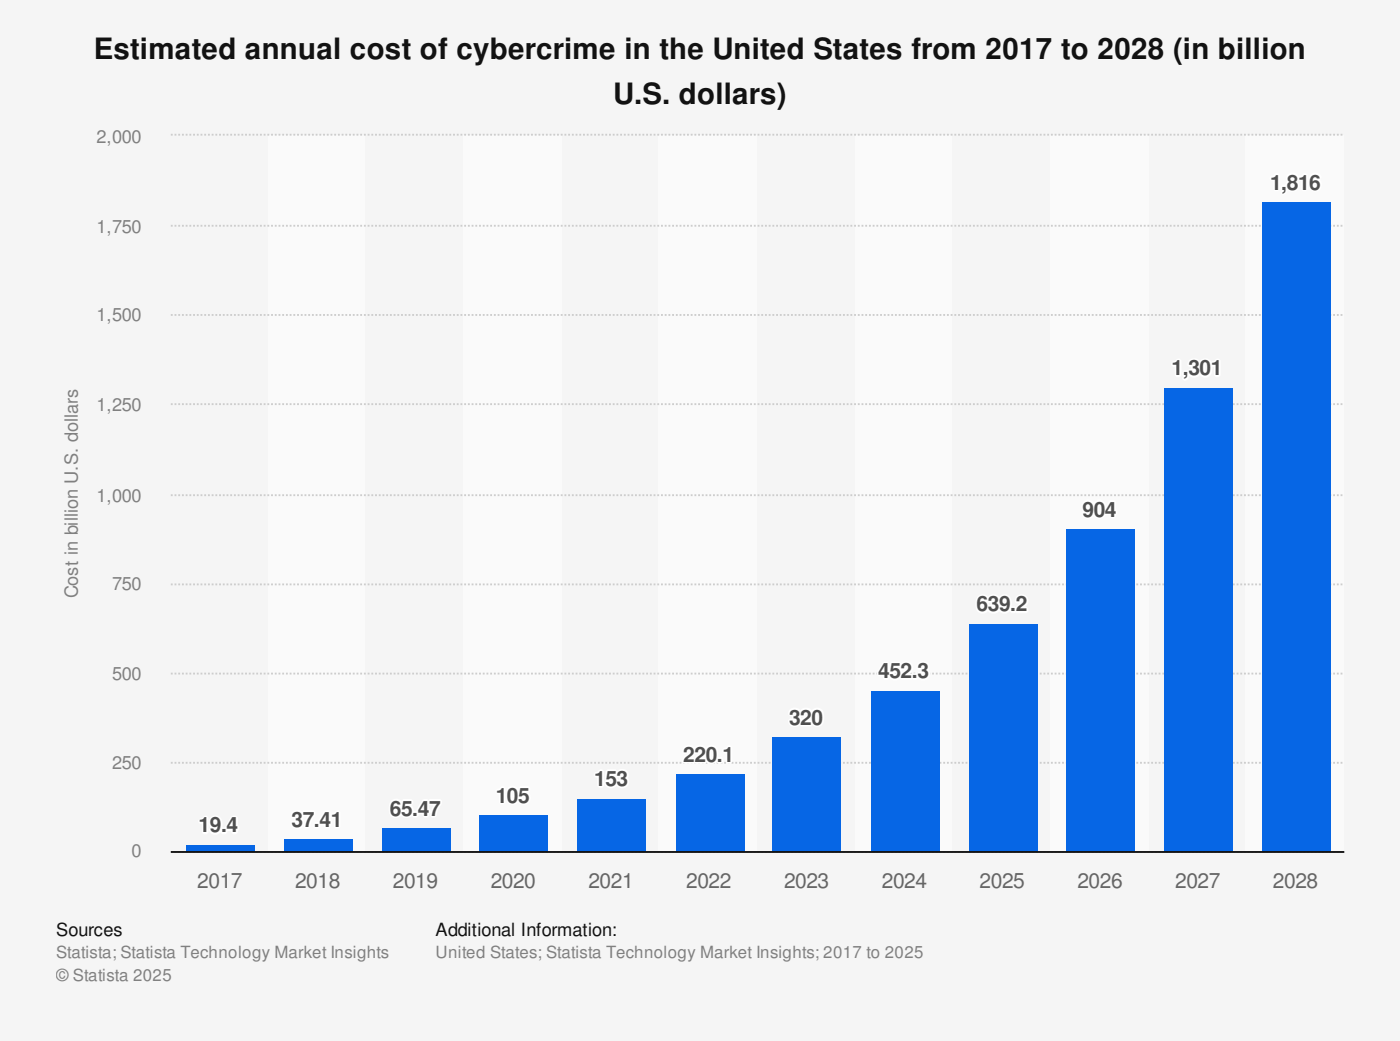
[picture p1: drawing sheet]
<svg xmlns="http://www.w3.org/2000/svg" width="353mm" height="262mm" viewBox="0 0 353 262" stroke-linecap="round" stroke-linejoin="round" font-family="sans-serif">
<path d="M0 0h352.8v262h-352.8z" fill="#f5f5f5"/>
<g fill="#fafafa">
<path d="M67.6 34.2h24.3v180.1h-24.3z"/>
<path d="M116.7 34.2h24.8v180.1h-24.8z"/>
<path d="M165.9 34.2h24.8v180.1h-24.8z"/>
<path d="M215.5 34.2h24.3v180.1h-24.3z"/>
<path d="M264.6 34.2h24.8v180.1h-24.8z"/>
<path d="M313.7 34.2h24.8v180.1h-24.8z"/>
</g>
<path d="M43 33.9h295.7M43 56.8h295.7M43 79.3h295.7M43 101.8h295.7M43 124.7h295.7M43 147.1h295.7M43 169.6h295.7M43 192.1h295.7M43 214.5h295.7" fill="none" stroke="#cdcdcd" stroke-width=".47" stroke-dasharray=".5 .5" stroke-linecap="butt"/>
<g fill="#0666e5">
<path d="M46.8 212.9h17.3v1.4h-17.3z"/>
<path d="M71.6 211.5h17.3v2.8h-17.3z"/>
<path d="M96.4 208.7h17.3v5.6h-17.3z"/>
<path d="M120.7 205.4h17.3v8.9h-17.3z"/>
<path d="M145.5 201.2h17.3v13.1h-17.3z"/>
<path d="M170.3 195.1h17.3v19.2h-17.3z"/>
<path d="M194.6 185.7h17.3v28.6h-17.3z"/>
<path d="M219.4 174h17.3v40.3h-17.3z"/>
<path d="M244.2 157.2h17.3v57.1h-17.3z"/>
<path d="M268.6 133.3h17.3v81h-17.3z"/>
<path d="M293.4 97.8h17.3v116.5h-17.3z"/>
<path d="M318.2 51h17.3v163.3h-17.3z"/>
</g>
<g fill="none" stroke="#fff" stroke-width=".94">
<path d="M320.4 44.6a1.02 1.02 0 0 0 1.1-.6h.5v3.7h-.7v-2.6h-.9zM323.2 47h.8a1.39 1.39 0 0 1-.5 1.5l-.3 .1v-.3l.4-.3v-.3h-.4zM324.7 44.3a1.15 1.15 0 0 1 1.6-.3 1.15 1.15 0 0 1 .4 1.5l-.3 .2a1.2 1.2 0 0 1 .5 1.6 1.2 1.2 0 0 1-1.6 .5 1.13 1.13 0 0 1-.9-1 1.13 1.13 0 0 1 .6-1.1l-.5-.5zM327.4 44.6a1.02 1.02 0 0 0 1.2-.6h.5v3.7h-.8v-2.6h-.9zM330.6 44.2a1.17 1.17 0 0 1 1.2-.3 1.17 1.17 0 0 1 .8 .9h-.7a.59 .59 0 0 0-.8-.2 .59 .59 0 0 0-.3 .7v.3a1.18 1.18 0 0 1 1.7 .1 1.18 1.18 0 0 1-.1 1.6 1.37 1.37 0 0 1-1.7 .3 1.37 1.37 0 0 1-.6-1.7l.1-1.1zM295.6 91.4a1.02 1.02 0 0 0 1.1-.6h.5v3.7h-.7v-2.6h-.9zM298.4 93.7h.8a1.39 1.39 0 0 1-.4 1.6l-.4 .1v-.3l.4-.3v-.3h-.4zM299.9 91.1a1.14 1.14 0 0 1 1.6-.4 1.14 1.14 0 0 1 .3 1.6l-.2 .2a1.22 1.22 0 0 1 .3 1.8 1.22 1.22 0 0 1-1.8 .1l-.4-.6-.1-.4h.7a.6 .6 0 0 0 .8 .5 .6 .6 0 0 0 .4-.8 .6 .6 0 0 0-.9-.3v-.5a.53 .53 0 0 0 .7-.5 .53 .53 0 0 0-.8-.4l-.2 .5h-.6zM302.9 91a1.29 1.29 0 0 1 1.5-.1 1.29 1.29 0 0 1 .6 1.3 1.86 1.86 0 0 1-1 2.4 1.44 1.44 0 0 1-1.6-1.9l.2-1.3zM303.4 91.4a.63 .63 0 0 1 .8 .1 .63 .63 0 0 1 .1 .8l-.1 1.1a.53 .53 0 0 1-.6 .6 .53 .53 0 0 1-.4-.7zM305.5 91.4a1.02 1.02 0 0 0 1.1-.6h.5v3.7h-.7v-2.6h-.9zM273.4 126.5a1.41 1.41 0 0 1 1.6 .1 1.41 1.41 0 0 1 .5 1.5 1.58 1.58 0 0 1-1.7 2 1.02 1.02 0 0 1-.8-.9h.7l.1 .2a.53 .53 0 0 0 .8-.1l.2-.8a1.06 1.06 0 0 1-1.3 .3 1.06 1.06 0 0 1-.6-1.2l.1-.5z"/>
<path d="M273.8 127a.62 .62 0 0 1 .9 .5 .62 .62 0 0 1-.9 .6l-.2-.6zM276.3 126.5a1.29 1.29 0 0 1 1.4-.1 1.29 1.29 0 0 1 .6 1.4 1.86 1.86 0 0 1-1 2.4 1.44 1.44 0 0 1-1.6-2l.2-1.2zM276.7 127a.63 .63 0 0 1 .8 .1 .63 .63 0 0 1 .1 .8l-.1 1.1a.53 .53 0 0 1-.5 .6 .53 .53 0 0 1-.5-.7zM279.9 126.3h.9v2.3h.4v.6h-.4v.9h-.8v-.9h-1.5v-.6zM280 127v1.6h-.9zM246.8 150.4a1.17 1.17 0 0 1 1.2-.3 1.17 1.17 0 0 1 .8 .9h-.7a.59 .59 0 0 0-.8-.2 .59 .59 0 0 0-.3 .7v.3a1.18 1.18 0 0 1 1.6 .1 1.18 1.18 0 0 1 0 1.6 1.37 1.37 0 0 1-1.7 .3 1.37 1.37 0 0 1-.6-1.7l.1-1.1zM249.3 150.5a1.14 1.14 0 0 1 1.6-.3 1.14 1.14 0 0 1 .4 1.6l-.3 .1a1.22 1.22 0 0 1 .4 1.8 1.22 1.22 0 0 1-1.8 .1l-.5-.6v-.4h.7a.6 .6 0 0 0 .7 .5 .6 .6 0 0 0 .4-.8 .6 .6 0 0 0-.8-.2v-.5a.53 .53 0 0 0 .7-.6 .53 .53 0 0 0-.8-.4l-.2 .6h-.7zM252.4 150.3a1.41 1.41 0 0 1 1.6 .1 1.41 1.41 0 0 1 .5 1.6 1.58 1.58 0 0 1-1.8 2 1.02 1.02 0 0 1-.8-.9h.8v.2a.53 .53 0 0 0 .9-.1l.1-.8a1.06 1.06 0 0 1-1.3 .2 1.06 1.06 0 0 1-.5-1.2l.1-.4zM252.7 150.9a.62 .62 0 0 1 1 .5 .62 .62 0 0 1-1 .5l-.1-.5zM254.9 153.2h.8v.7h-.8zM256.6 150.3a1.29 1.29 0 0 1 2 .4 1.29 1.29 0 0 1-.7 1.9l-.8 .7h1.6v.6h-2.6l.3-.9 .6-.5a1.29 1.29 0 0 0 .9-1.4 .56 .56 0 0 0-.7-.3 .56 .56 0 0 0-.3 .7h-.7v-.6zM199.3 179.1a1.14 1.14 0 0 1 1.5-.4 1.14 1.14 0 0 1 .4 1.6l-.2 .2a1.22 1.22 0 0 1 .3 1.7 1.22 1.22 0 0 1-1.8 .2l-.4-.6-.1-.4h.7a.6 .6 0 0 0 .8 .5 .6 .6 0 0 0 .4-.8 .6 .6 0 0 0-.9-.3v-.5a.53 .53 0 0 0 .7-.6 .53 .53 0 0 0-.8-.3l-.2 .5h-.7z"/>
<path d="M202.3 178.9a1.29 1.29 0 0 1 2 .4 1.29 1.29 0 0 1-.7 1.8l-.8 .7h1.6v.7h-2.6l.3-1 .6-.5a1.29 1.29 0 0 0 .9-1.4 .56 .56 0 0 0-.7-.3 .56 .56 0 0 0-.3 .7h-.7v-.5zM205.2 178.9a1.29 1.29 0 0 1 1.4-.1 1.29 1.29 0 0 1 .6 1.4 1.86 1.86 0 0 1-1 2.4 1.44 1.44 0 0 1-1.6-2l.2-1.2zM205.6 179.4a.63 .63 0 0 1 .8 .1 .63 .63 0 0 1 .1 .8l-.1 1.1a.53 .53 0 0 1-.5 .6 .53 .53 0 0 1-.5-.7zM222.8 167h.9v2.3h.4v.6h-.4v.9h-.8v-.9h-1.5v-.6zM222.9 167.7v1.6h-.9zM224.7 167h2v.7h-1.5l-.2 .8a1.33 1.33 0 0 1 1.9 1.3 1.33 1.33 0 0 1-2.1 .9l-.5-.9h.7a.62 .62 0 0 0 .9 .4 .62 .62 0 0 0 .2-1 .57 .57 0 0 0-.5-.4 .57 .57 0 0 0-.6 .3h-.6zM227.6 167.2a1.29 1.29 0 0 1 2 .4 1.29 1.29 0 0 1-.8 1.8l-.7 .7h1.6v.7h-2.6l.3-1 .6-.5a1.29 1.29 0 0 0 .9-1.4 .56 .56 0 0 0-.7-.3 .56 .56 0 0 0-.3 .7h-.7v-.5zM230.1 170h.8v.8h-.8zM231.6 167.4a1.14 1.14 0 0 1 1.6-.4 1.14 1.14 0 0 1 .3 1.6l-.2 .2a1.22 1.22 0 0 1 .3 1.7 1.22 1.22 0 0 1-1.8 .2l-.4-.6-.1-.4h.8a.6 .6 0 0 0 .7 .5 .6 .6 0 0 0 .4-.8 .6 .6 0 0 0-.9-.3v-.5a.53 .53 0 0 0 .8-.6 .53 .53 0 0 0-.9-.3l-.1 .5h-.7zM125.3 199a1.02 1.02 0 0 0 1.1-.6h.5v3.7h-.7v-2.6h-.9zM128.4 198.6a1.29 1.29 0 0 1 1.5-.1 1.29 1.29 0 0 1 .6 1.3 1.86 1.86 0 0 1-1 2.4 1.44 1.44 0 0 1-1.6-1.9l.2-1.3zM128.8 199.1a.63 .63 0 0 1 .8 0 .63 .63 0 0 1 .1 .8v1.1a.53 .53 0 0 1-.6 .6 .53 .53 0 0 1-.4-.7z"/>
<path d="M131.2 198.4h2v.6h-1.6l-.1 .8a1.33 1.33 0 0 1 1.9 1.4 1.33 1.33 0 0 1-2.2 .8l-.5-.9h.7a.62 .62 0 0 0 .9 .4 .62 .62 0 0 0 .2-.9 .57 .57 0 0 0-.5-.4 .57 .57 0 0 0-.5 .3h-.7zM150.1 194.8a1.02 1.02 0 0 0 1.1-.6h.5v3.7h-.7v-2.6h-.9zM153.1 194.2h2v.6h-1.5l-.1 .8a1.33 1.33 0 0 1 1.8 1.4 1.33 1.33 0 0 1-2.1 .8l-.5-.9h.7a.62 .62 0 0 0 .9 .4 .62 .62 0 0 0 .2-.9 .57 .57 0 0 0-.5-.4 .57 .57 0 0 0-.5 .3h-.7zM155.8 194.5a1.14 1.14 0 0 1 1.6-.4 1.14 1.14 0 0 1 .3 1.6l-.2 .2a1.22 1.22 0 0 1 .3 1.8 1.22 1.22 0 0 1-1.8 .1l-.4-.6-.1-.4h.7a.6 .6 0 0 0 .8 .5 .6 .6 0 0 0 .4-.8 .6 .6 0 0 0-.9-.3v-.5a.53 .53 0 0 0 .7-.5 .53 .53 0 0 0-.8-.4l-.1 .5h-.7zM172.8 188.2a1.29 1.29 0 0 1 2 .4 1.29 1.29 0 0 1-.7 1.9l-.8 .7h1.6v.6h-2.6l.3-.9 .6-.5a1.29 1.29 0 0 0 .9-1.4 .56 .56 0 0 0-.7-.4 .56 .56 0 0 0-.3 .8h-.7v-.6zM175.7 188.2a1.29 1.29 0 0 1 1.9 .4 1.29 1.29 0 0 1-.7 1.9l-.8 .7h1.6v.6h-2.5l.3-.9 .5-.5a1.29 1.29 0 0 0 .9-1.4 .56 .56 0 0 0-.7-.4 .56 .56 0 0 0-.3 .8h-.7l.1-.6zM178.5 188.3a1.29 1.29 0 0 1 1.4-.1 1.29 1.29 0 0 1 .6 1.3 1.86 1.86 0 0 1-.9 2.4 1.44 1.44 0 0 1-1.6-1.9l.2-1.3zM178.9 188.8a.63 .63 0 0 1 .8 0 .63 .63 0 0 1 .1 .8v1.1a.53 .53 0 0 1-.6 .6 .53 .53 0 0 1-.5-.7zM181 191.1h.8v.7h-.8zM182.4 188.7a1.02 1.02 0 0 0 1.2-.6h.5v3.7h-.8v-2.6h-.9zM50.4 206.5a1.02 1.02 0 0 0 1.2-.6h.5v3.7h-.8v-2.6h-.9zM53.5 206a1.41 1.41 0 0 1 1.6 .1 1.41 1.41 0 0 1 .5 1.6 1.58 1.58 0 0 1-1.7 2 1.02 1.02 0 0 1-.8-1h.7l.1 .2a.53 .53 0 0 0 .8-.1l.2-.8a1.06 1.06 0 0 1-1.3 .3 1.06 1.06 0 0 1-.6-1.2l.1-.4z"/>
<path d="M53.9 206.6a.62 .62 0 0 1 1 .5 .62 .62 0 0 1-1 .5l-.2-.5zM56 208.8h.8v.8h-.8zM58.6 205.9h.9v2.3h.4v.6h-.4v.8h-.7v-.8h-1.6v-.6zM58.8 206.6v1.6h-1zM73.9 204.8a1.14 1.14 0 0 1 1.6-.4 1.14 1.14 0 0 1 .3 1.6l-.2 .2a1.22 1.22 0 0 1 .3 1.8 1.22 1.22 0 0 1-1.8 .1l-.4-.6-.1-.4h.7a.6 .6 0 0 0 .8 .5 .6 .6 0 0 0 .4-.8 .6 .6 0 0 0-.9-.3v-.5a.53 .53 0 0 0 .7-.5 .53 .53 0 0 0-.8-.4l-.2 .5h-.6zM76.4 204.4h2.7v.6l-1 1.6-.4 1.6h-.7a5.3 5.3 0 0 1 1.3-3.1h-1.9zM79.4 207.4h.8v.8h-.8zM82 204.4h.9v2.4h.4v.6h-.4v.8h-.8v-.8h-1.5v-.7zM82.1 205.2v1.6h-.9zM83.7 205.1a1.02 1.02 0 0 0 1.1-.7h.5v3.8h-.7v-2.6h-.9zM98.9 201.9a1.17 1.17 0 0 1 1.2-.3 1.17 1.17 0 0 1 .8 .9h-.7a.59 .59 0 0 0-.7-.3 .59 .59 0 0 0-.3 .8v.3a1.18 1.18 0 0 1 1.6 0 1.18 1.18 0 0 1 0 1.7 1.37 1.37 0 0 1-1.8 .3 1.37 1.37 0 0 1-.6-1.7l.2-1.2zM101.7 201.6h2v.7h-1.6l-.1 .8a1.33 1.33 0 0 1 1.9 1.4 1.33 1.33 0 0 1-2.2 .8l-.5-.9h.7a.62 .62 0 0 0 .9 .4 .62 .62 0 0 0 .2-.9 .57 .57 0 0 0-.4-.4 .57 .57 0 0 0-.6 .2h-.7z"/>
<path d="M104.2 204.6h.8v.8h-.8zM106.8 201.6h.9v2.4h.4v.6h-.4v.8h-.8v-.8h-1.5v-.7zM106.9 202.3v1.7h-.9zM108.3 201.6h2.6v.6l-1 1.6-.3 1.6h-.8a5.3 5.3 0 0 1 1.4-3.1h-1.9z"/>
<circle cx="325.7" cy="46.6" r=".62"/>
<circle cx="325.7" cy="45" r=".53"/>
<circle cx="331.3" cy="46.5" r=".65"/>
<circle cx="247.5" cy="152.7" r=".65"/>
<circle cx="99.7" cy="204.2" r=".65"/>
</g>
<path d="M43 214.5h295.7" fill="none" stroke="#121212" stroke-width=".47"/>
<g font-size="7.4" fill="#121212">
<text x="23.6" y="15">Estimated annual cost of cybercrime in the United States from 2017 to 2028 (in billion</text>
<text x="154.5" y="26.2">U.S. dollars)</text>
</g>
<g font-size="5.3" fill="#fff">
<text x="320" y="47.7">1</text>
<text x="322.8" y="47.7">,81</text>
<text x="329.9" y="47.7">6</text>
<text x="295.2" y="94.5">1</text>
<text x="298" y="94.5">,301</text>
<text x="272.8" y="130.1">904</text>
<text x="246.1" y="153.9">639.2</text>
<text x="221.3" y="170.8">452.3</text>
<text x="198.8" y="182.5">320</text>
<text x="172.2" y="191.8">220.1</text>
<text x="149.7" y="197.9">1</text>
<text x="152.5" y="197.9">53</text>
<text x="124.9" y="202.1">1</text>
<text x="127.7" y="202.1">05</text>
<text x="50.1" y="209.6">1</text>
<text x="52.9" y="209.6">9.4</text>
<text x="73.5" y="208.2">37.41</text>
<text x="98.3" y="205.4">65.47</text>
</g>
<g font-size="5.3" fill="#666">
<text x="49.7" y="223.6">2017</text>
<text x="74.4" y="223.6">2018</text>
<text x="99" y="223.6">2019</text>
<text x="123.6" y="223.6">2020</text>
<text x="148.3" y="223.6">2021</text>
<text x="172.9" y="223.6">2022</text>
<text x="197.6" y="223.6">2023</text>
<text x="222.2" y="223.6">2024</text>
<text x="246.9" y="223.6">2025</text>
<text x="271.5" y="223.6">2026</text>
<text x="296.1" y="223.6">2027</text>
<text x="320.8" y="223.6">2028</text>
</g>
<g font-size="4.6" fill="#808080">
<text x="24.3" y="36">2,000</text>
<text x="24.3" y="58.6">1,750</text>
<text x="24.3" y="80.8">1,500</text>
<text x="24.3" y="103.4">1,250</text>
<text x="24.3" y="126.3">1,000</text>
<text x="28.2" y="148.5">750</text>
<text x="19.6" y="150.7" transform="rotate(-90 19.6 150.7)">Cost in billion U.S. dollars</text>
<text x="28.2" y="171.1">500</text>
<text x="28.2" y="193.7">250</text>
<text x="33.2" y="215.9">0</text>
</g>
<g font-size="4.6" fill="#121212">
<text x="14.1" y="235.7">Sources</text>
<text x="109.7" y="235.7">Additional Information:</text>
</g>
<g font-size="4.2" fill="#808080">
<text x="14.1" y="241.3">Statista; Statista Technology Market Insights</text>
<text x="109.7" y="241.3">United States; Statista Technology Market Insights; 2017 to 2025</text>
<text x="14.1" y="246.9">© Statista 2025</text>
</g>
</svg>
